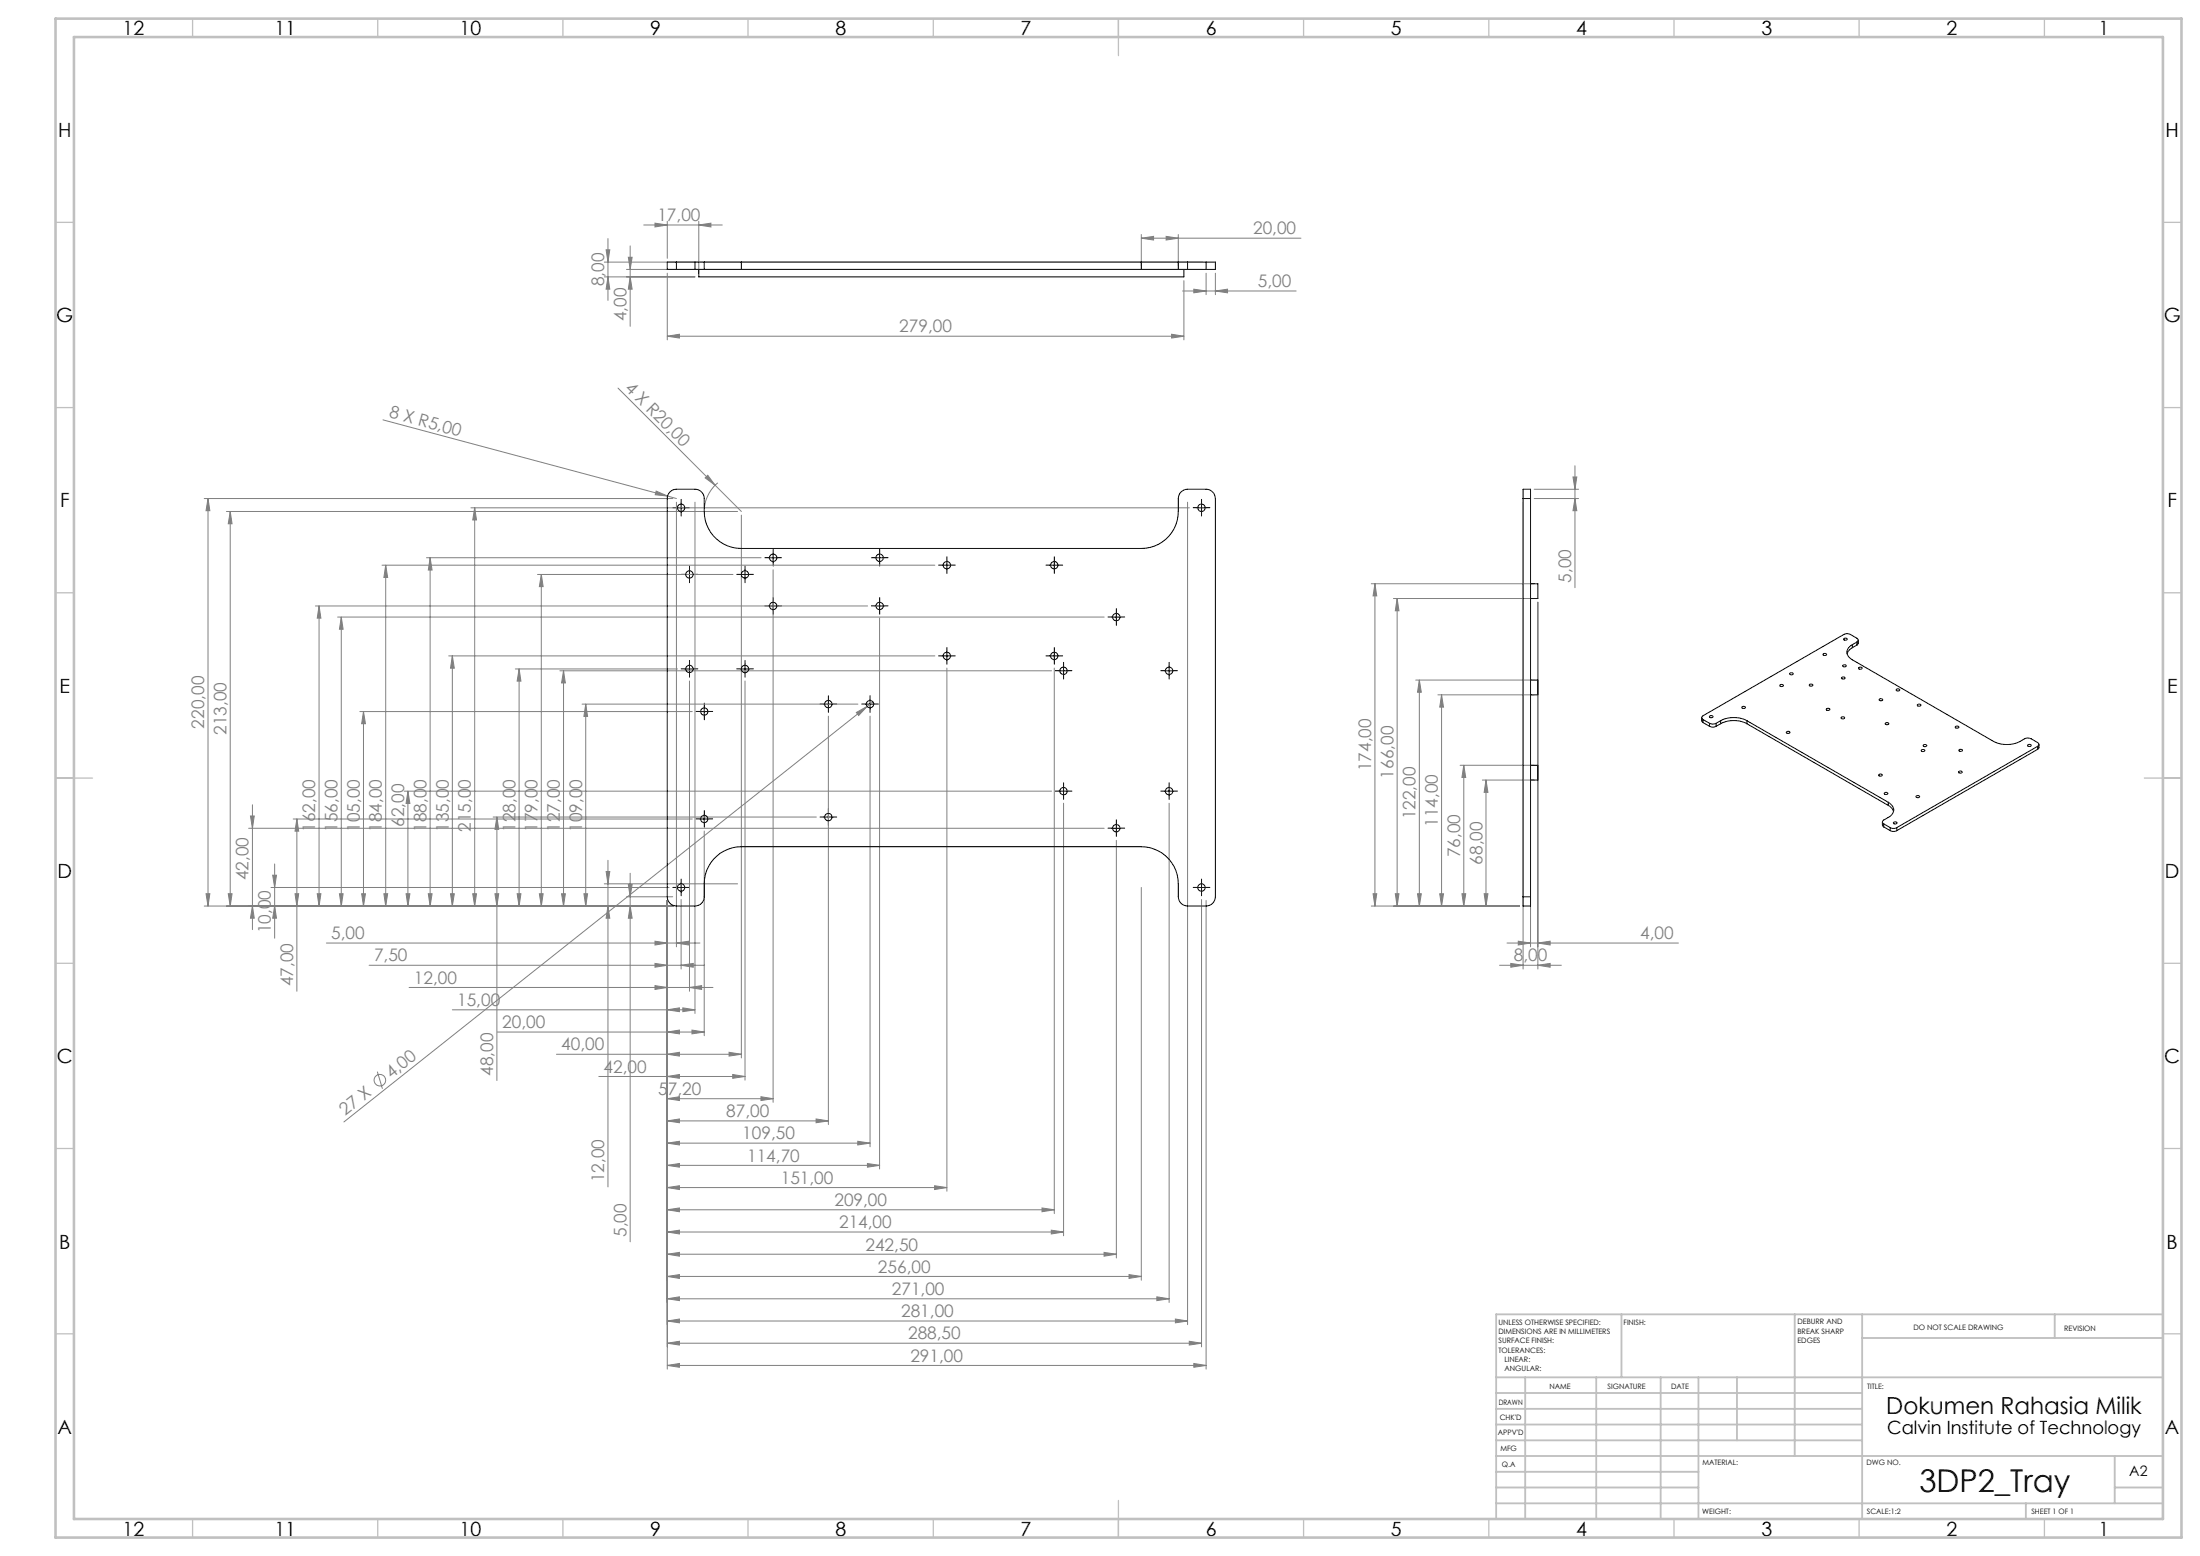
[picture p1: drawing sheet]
<svg xmlns="http://www.w3.org/2000/svg" width="594mm" height="420mm" viewBox="0 0 594 420" stroke-linecap="round" stroke-linejoin="round" font-family="sans-serif">
<g fill="none" stroke="#808080" stroke-width=".27">
<path d="M180.2 59.7v10M188.7 59.7v14M163.2 74.7h24.4M163.2 70.7h161.5M163.7 67.4h.9l-.5 3.3zM164.1 74.7l.5 3.4h-.9zM164.1 64.4v16.7M169.2 72.7h155.5M169.7 69.4h1l-.6 3.3zM170.1 74.7l.6 3.4h-1zM170.1 66.4v21.7M173.8 60.7h21.2"/>
<path d="M176.8 60.2l3.4 .5-3.4 .6zM180.2 73.7v18M188.7 60.7l3.2-.5v1.1zM308.2 64.3l3.3-.5v1zM308.2 63.3v8.4M308.2 64.3h43.1M314.9 63.8l3.2 .5-3.2 .5zM318.1 63.3v8.4M319.3 78.5h30.7M319.7 75.8v15.9M322.3 78.1l3.3 .4-3.3 .5zM325.6 73.7v5.8"/>
<path d="M328.2 78.5l3.2-.4v.9zM328.2 73.7v5.8M180.2 90.8l3.2-.6v1zM180.2 90.8h139.5M316.3 90.2l3.4 .6-3.4 .4zM103.4 113.3l76.8 20.6M166.9 104.8l33.3 33.3M55.1 134.6h126.5M56.2 134.6l.5 3.2h-1.1zM56.2 134.6v110M61.1 138.1h138M62.2 138.1l.5 3.3h-1.1z"/>
<path d="M62.2 138.1v106.5M127.1 137.1h194M128.2 137.1l.5 3.3h-1.1zM128.2 137.1v107.5M177.2 132.6l3 1.3-3.3-.4zM180.2 133.9l2.4 .7M182.6 135.6v120M187.6 135.6v138M191.1 128.3l2 2.7-2.7-2zM193.8 130.3a10 10 0 0 0-3.6 6.8M200.2 139v146.6M320.6 135.6v222"/>
<path d="M411.2 135.6v126M413.2 135.6v120M414.2 134.6h12M414.2 132.1h12M424.7 128.7h1l-.5 3.4zM425.2 125.7v32.9M425.2 134.6l.5 3.2h-1zM103.2 152.6h149.2M104.1 152.6l.6 3.3h-1.1zM104.1 152.6v92M115.1 150.5h90.4M116.1 150.5l.6 3.4h-1.1z"/>
<path d="M116.1 150.5v94.1M145.1 155.1h52.8M146.2 155.1l.4 3.2h-1zM146.2 155.1v89.5M208.7 153.8v143.8M370.2 157.6h44M371.2 157.6l.5 3.2h-1zM371.2 157.6v87M85.2 163.6h149M86.1 163.6l.5 3.2h-.9zM86.1 163.6v81M91.2 166.6h206.9"/>
<path d="M92.1 166.6l.5 3.2h-.9zM92.1 166.6v78M121.1 177h131.3M122.1 177l.6 3.4h-1.1zM122.1 177v67.6M237.5 166.8v148.7M376.2 161.6h38M377.2 161.6l.5 3.3h-1zM377.2 161.6v83M415.2 162.5v99.1M97.2 192.1h89.7M98.1 192.1l.6 3.3h-1.1z"/>
<path d="M98.1 192.1v52.5M139.1 180.6h43.8M140.2 180.6l.5 3.3h-1.1zM140.2 180.6v64M151.2 181.1h132.7M152.2 181.1l.4 3.2h-1zM152.2 181.1v63.5M157.2 190.1h74.4M158.2 190.1l.4 3.3h-.9zM158.2 190.1v54.5M186.2 183.8v83.8M201.2 183.8v107.8"/>
<path d="M223.7 193.3v110.2M231.2 192.3l2.9-1.6-2.3 2.4zM234.1 190.7l-141.2 112.1M234.9 193.3v116.2M235.7 189.4l-1.6 1.3M255.7 180.3v141.2M284.7 180.3v147.3M382.2 183.6h32M383.2 183.6l.6 3.2h-1.1zM383.2 183.6v61M388.2 187.6h26M389.2 187.6l.5 3.3h-1z"/>
<path d="M389.2 187.6v57M68.2 217.2v33.7M109.1 213.6h174.8M110.1 213.6l.6 3.3h-1.1zM110.1 213.6v31M287.2 216.8v116.8M315.7 216.8v134.8M394.2 206.6h20M395.2 206.6l.5 3.2h-1zM395.2 206.6v38M400.2 210.6h14M401.2 210.6l.5 3.3h-1z"/>
<path d="M401.2 210.6v34M67.1 223.6h231M67.6 220.3h1.1l-.5 3.3zM73.2 239.6h107.5M73.6 236.2h1l-.4 3.4zM74.2 233.2v20M79.2 221.1h107.7M80.2 221.1l.4 3.2h-.9zM80.2 221.1v46.5M133.1 220.5h87.3M134.2 220.5l.5 3.4h-1.1zM134.2 220.5v71.2"/>
<path d="M163.2 238.6h35.9M163.7 235.2h.9l-.5 3.4zM164.1 232.2v88.2M169.7 238.7h1l-.6 3.4zM170.1 235.7v99.5M190.1 224.3v55.3M301.4 226.8v112.8M308.2 239.6v106M55.1 244.6h126.5M55.6 241.2h1.1l-.5 3.4zM61.6 241.2h1.1l-.5 3.4zM68.2 244.6l.5 3.2h-1.1z"/>
<path d="M74.2 244.6l.4 3.2h-1zM79.7 241.2h.9l-.4 3.4zM85.7 241.2h.9l-.5 3.4zM88.1 254.5h100.9M91.7 241.2h.9l-.5 3.4zM97.6 241.2h1.1l-.6 3.4zM103.6 241.2h1.1l-.6 3.4zM109.6 241.2h1.1l-.6 3.4zM115.6 241.2h1.1l-.6 3.4zM121.6 241.2h1.1l-.6 3.4zM127.6 241.2h1.1l-.5 3.4zM133.6 241.2h1.1l-.5 3.4z"/>
<path d="M139.6 241.2h1.1l-.5 3.4zM145.6 241.2h1l-.4 3.4zM151.6 241.2h1l-.4 3.4zM157.7 241.2h.9l-.4 3.4zM164.1 244.6l.5 3.2h-.9zM169.2 242.1h12.4M170.1 244.6l.6 3.2h-1zM176.8 254.1l3.4 .4-3.4 .6zM180.2 243v126.6M182.6 254.5l3.3-.4v1zM183.9 242.8v18.8M324.4 242.8v120.8"/>
<path d="M325.6 243v126.6M370.2 244.6h40M370.7 241.2h1l-.5 3.4zM376.7 241.2h1l-.5 3.4zM382.7 241.2h1.1l-.6 3.4zM388.7 241.2h1l-.5 3.4zM394.7 241.2h1l-.5 3.4zM400.7 241.2h1l-.5 3.4zM406.9 254.5h46.3M409.9 254.1l3.3 .4-3.3 .6zM415.2 254.5l3.3-.4v1zM99.7 260.5h90.6"/>
<path d="M110.5 266.5h82M122.1 272.6h65.5M134.3 278.6h55.8M176.8 260.1l3.4 .4-3.4 .6zM176.8 266l3.4 .5-3.4 .6zM180.2 272.6l3.2-.6v1.1zM180.2 278.6l3.2-.6v1.1zM183.9 260.5l3.3-.4v1zM184.4 272l3.2 .6-3.2 .5zM186.2 266.5l3.2-.5v1.1zM186.8 278l3.3 .6-3.3 .5zM404.9 260.5h16.7"/>
<path d="M407.9 260.1l3.3 .4-3.3 .6zM415.2 260.5l3.3-.4v1zM101.9 289.3l1.4 4.6M150.2 284.6h50M161.7 290.6h39.5M180.2 284.6l3.2-.6v1.1zM180.2 290.6l3.2-.6v1.1zM180.2 296.6l3.2-.6v1.1zM180.2 296.6h28.5M196.9 284l3.3 .6-3.3 .5zM197.8 290l3.4 .6-3.4 .5zM205.5 296l3.2 .6-3.2 .5z"/>
<path d="M180.2 302.6l3.2-.6v1.1zM180.2 308.6l3.2-.5v1zM180.2 314.6l3.2-.5v.9zM180.2 302.6h43.5M180.2 308.6h54.7M180.2 314.6h57.3M220.3 302l3.4 .6-3.4 .5zM231.6 308.1l3.3 .5-3.3 .5zM234.2 314.1l3.3 .5-3.3 .4zM180.2 320.6l3.2-.5v1zM180.2 326.5l3.2-.4v1zM180.2 332.5l3.2-.4v1z"/>
<path d="M180.2 338.5l3.2-.5v1.1zM180.2 320.6h75.5M180.2 326.5h104.5M180.2 332.5h107M180.2 338.5h121.2M252.3 320.1l3.4 .5-3.4 .5zM281.3 326.1l3.4 .4-3.4 .6zM283.8 332.1l3.4 .4-3.4 .6zM298.1 338l3.3 .5-3.3 .6zM180.2 344.5l3.2-.5v1.1zM180.2 350.6l3.2-.6v1.1zM180.2 356.6l3.2-.6v1.1z"/>
<path d="M180.2 344.5h128M180.2 350.6h135.5M180.2 356.6h140.4M304.8 344l3.4 .5-3.4 .6zM312.3 350l3.4 .6-3.4 .5zM317.4 356l3.2 .6-3.2 .5zM180.2 362.6l3.2-.6v1.1zM180.2 368.6l3.2-.6v1.1zM180.2 362.6h144.2M180.2 368.6h145.4M321.1 362l3.3 .6-3.3 .5zM322.3 368l3.3 .6-3.3 .5z"/>
<circle cx="102.6" cy="291.6" r="1.55"/>
</g>
<g fill="none" stroke="#000" stroke-width=".27" stroke-dasharray="15.2 1.3 1.3 1.3">
<path d="M182.7 137h-1M183.9 135.8v-1M183.9 138.3v1M185.2 137h1M323.2 137h-1M324.4 135.8v-1M324.4 138.3v1M325.7 137h1M184.9 155h-1M186.2 153.8v-1M186.2 156.3v1M187.4 155h1"/>
<path d="M199.9 155h-1M201.2 153.8v-1M201.2 156.3v1M202.4 155h1M207.5 150.5h-1M208.8 149.3v-1M208.8 151.8v1M210 150.5h1M236.3 150.5h-1M237.5 149.3v-1M237.5 151.8v1M238.8 150.5h1"/>
<path d="M254.4 152.5h-1M255.7 151.3v-1M255.7 153.8v1M256.9 152.5h1M283.4 152.5h-1M284.7 151.3v-1M284.7 153.8v1M285.9 152.5h1M186.2 179.3v-1M201.2 179.3v-1M207.5 163.5h-1M208.8 162.3v-1"/>
<path d="M208.8 164.8v1M210 163.5h1M236.3 163.5h-1M237.5 162.3v-1M237.5 164.8v1M238.8 163.5h1M254.4 177h-1M255.7 175.8v-1M255.7 178.3v1M256.9 177h1M283.4 177h-1M284.7 175.8v-1"/>
<path d="M284.7 178.3v1M285.9 177h1M287.2 179.8v-1M300.2 166.5h-1M301.4 165.3v-1M301.4 167.8v1M302.7 166.5h1M315.7 179.8v-1M184.9 180.5h-1M186.2 181.8v1M187.4 180.5h1M188.9 192h-1"/>
<path d="M190.2 190.8v-1M190.2 193.3v1M191.4 192h1M199.9 180.5h-1M201.2 181.8v1M202.4 180.5h1M222.4 190h-1M223.7 188.8v-1M223.7 191.3v1M224.9 190h1M233.7 190h-1M234.9 188.8v-1"/>
<path d="M234.9 191.3v1M236.2 190h1M285.9 181h-1M287.2 182.3v1M288.4 181h1M314.4 181h-1M315.7 182.3v1M316.9 181h1M190.2 219.8v-1M223.7 219.3v-1M285.9 213.5h-1M287.2 212.3v-1"/>
<path d="M287.2 214.8v1M288.4 213.5h1M314.4 213.5h-1M315.7 212.3v-1M315.7 214.8v1M316.9 213.5h1M182.7 239.5h-1M183.9 238.3v-1M185.2 239.5h1M188.9 221h-1M190.2 222.3v1M191.4 221h1"/>
<path d="M222.4 220.5h-1M223.7 221.8v1M224.9 220.5h1M300.2 223.5h-1M301.4 222.3v-1M301.4 224.8v1M302.7 223.5h1M323.2 239.5h-1M324.4 238.3v-1M325.7 239.5h1M183.9 240.8v1M324.4 240.8v1"/>
</g>
<g fill="none" stroke="#000" stroke-width=".27">
<path d="M182.6 137.1h2.5M183.9 135.8v2.5M323.1 137.1h2.5M324.4 135.8v2.5M184.9 155.1h2.5M186.2 153.8v2.5M199.9 155.1h2.5M201.2 153.8v2.5M207.5 150.5h2.5M208.7 149.3v2.5M236.3 150.5h2.5M237.5 149.3v2.5"/>
<path d="M254.4 152.6h2.5M255.7 151.3v2.5M283.4 152.6h2.5M284.7 151.3v2.5M186.2 179.3v2.5M201.2 179.3v2.5M207.5 163.6h2.5M208.7 162.3v2.5M236.3 163.6h2.5M237.5 162.3v2.5M254.4 177h2.5M255.7 175.8v2.5"/>
<path d="M283.4 177h2.5M284.7 175.8v2.5M287.2 179.8v2.5M300.1 166.6h2.5M301.4 165.3v2.5M315.7 179.8v2.5M184.9 180.6h2.5M188.9 192.1h2.5M190.1 190.8v2.5M199.9 180.6h2.5M222.4 190.1h2.5M223.7 188.8v2.5"/>
<path d="M233.6 190.1h2.5M234.9 188.8v2.5M285.9 181.1h2.5M314.4 181.1h2.5M190.1 219.8v2.5M223.7 219.3v2.5M285.9 213.6h2.5M287.2 212.3v2.5M314.4 213.6h2.5M315.7 212.3v2.5M182.6 239.6h2.5M183.9 238.3v2.5"/>
<path d="M188.9 221.1h2.5M222.4 220.5h2.5M300.1 223.6h2.5M301.4 222.3v2.5M323.1 239.6h2.5M324.4 238.3v2.5"/>
</g>
<g fill="none" stroke="#c0c0c0" stroke-width=".35">
<path d="M52 5v5M102 5v5M152 5v5M202 5v5M252 5v5M302 5v10M352 5v5M402 5v5M452 5v5M502 5v5M552 5v5M15 60h5"/>
<path d="M584 60h5M15 110h5M584 110h5M15 160h5M584 160h5M15 210h10M579 210h10M15 260h5M584 260h5M15 310h5M584 310h5M15 360h5"/>
<path d="M584 360h5M52 410v5M102 410v5M152 410v5M202 410v5M252 410v5M302 405v10M352 410v5M402 410v5M452 410v5M502 410v5M552 410v5"/>
</g>
<g fill="none" stroke="#c0c0c0" stroke-width=".5">
<path d="M437.8 354.8v17M484.6 354.8v38.2M502.8 354.8v55.2M554.8 354.8v6.4M584 354.8h-180v55.2M404 371.8h180M404 376h98.8M411.8 371.8v38.2M431 371.8v38.2M448.4 371.8v38.2M458.6 371.8v38.2M469 371.8v17"/>
<path d="M502.8 361.2h81.2M404 388.8h98.8M404 384.5h98.8M404 380.3h98.8M404 397.3h54.6M404 393h180M571 393v12.8M404 405.8h180M404 401.5h54.6M547 405.8v4.2M571 401.5h13"/>
</g>
<path d="M15 5h574v410h-574zM20 10h564v400h-564z" fill="none" stroke="#c0c0c0" stroke-width=".7"/>
<g fill="#808080">
<path d="M190.4 129l.7-.7 2 2.7z"/>
<path d="M177.2 132.6l3 1.3-3.3-.4z"/>
<path d="M231.2 192.3l2.9-1.6-2.3 2.4z"/>
<path d="M415.2 254.5l3.3-.4v1zM409.9 254.1l3.3 .4-3.3 .6zM415.2 260.5l3.3-.4v1zM407.9 260.1l3.3 .4-3.3 .6zM328.2 78.5l3.2-.4v.9zM322.3 78.1l3.3 .4-3.3 .5zM314.9 63.8l3.2 .5-3.2 .5zM308.2 64.3l3.3-.5v1z"/>
<path d="M176.8 254.1l3.4 .4-3.4 .6zM182.6 254.5l3.3-.4v1zM176.8 260.1l3.4 .4-3.4 .6zM183.9 260.5l3.3-.4v1zM176.8 266l3.4 .5-3.4 .6zM186.2 266.5l3.2-.5v1.1zM180.2 272.6l3.2-.6v1.1zM184.4 272l3.2 .6-3.2 .5zM180.2 278.6l3.2-.6v1.1zM186.8 278l3.3 .6-3.3 .5zM180.2 284.6l3.2-.6v1.1zM196.9 284l3.3 .6-3.3 .5zM180.2 290.6l3.2-.6v1.1zM197.8 290l3.4 .6-3.4 .5zM180.2 296.6l3.2-.6v1.1zM205.5 296l3.2 .6-3.2 .5zM180.2 302.6l3.2-.6v1.1zM220.3 302l3.4 .6-3.4 .5zM180.2 308.6l3.2-.5v1zM231.6 308.1l3.3 .5-3.3 .5zM180.2 314.6l3.2-.5v.9zM234.2 314.1l3.3 .5-3.3 .4zM180.2 320.6l3.2-.5v1zM252.3 320.1l3.4 .5-3.4 .5zM180.2 326.5l3.2-.4v1zM281.3 326.1l3.4 .4-3.4 .6zM180.2 332.5l3.2-.4v1zM283.8 332.1l3.4 .4-3.4 .6zM180.2 338.5l3.2-.5v1.1zM298.1 338l3.3 .5-3.3 .6zM180.2 344.5l3.2-.5v1.1zM304.8 344l3.4 .5-3.4 .6zM180.2 350.6l3.2-.6v1.1zM312.3 350l3.4 .6-3.4 .5zM180.2 356.6l3.2-.6v1.1zM317.4 356l3.2 .6-3.2 .5zM180.2 362.6l3.2-.6v1.1zM321.1 362l3.3 .6-3.3 .5zM180.2 368.6l3.2-.6v1.1zM322.3 368l3.3 .6-3.3 .5zM176.8 60.2l3.4 .5-3.4 .6zM188.7 60.7l3.2-.5v1.1zM180.2 90.8l3.2-.6v1zM316.3 90.2l3.4 .6-3.4 .4z"/>
<path d="M170.1 244.6l.6 3.2h-1zM169.7 238.7h1l-.6 3.4zM164.1 244.6l.5 3.2h-.9zM163.7 235.2h.9l-.5 3.4zM157.7 241.2h.9l-.4 3.4zM158.2 190.1l.4 3.3h-.9zM151.6 241.2h1l-.4 3.4zM152.2 181.1l.4 3.2h-1zM145.6 241.2h1l-.4 3.4zM146.2 155.1l.4 3.2h-1zM139.6 241.2h1.1l-.5 3.4zM140.2 180.6l.5 3.3h-1.1zM133.6 241.2h1.1l-.5 3.4zM134.2 220.5l.5 3.4h-1.1zM127.6 241.2h1.1l-.5 3.4zM128.2 137.1l.5 3.3h-1.1zM121.6 241.2h1.1l-.6 3.4zM122.1 177l.6 3.4h-1.1zM115.6 241.2h1.1l-.6 3.4zM116.1 150.5l.6 3.4h-1.1zM109.6 241.2h1.1l-.6 3.4zM110.1 213.6l.6 3.3h-1.1zM103.6 241.2h1.1l-.6 3.4zM104.1 152.6l.6 3.3h-1.1zM97.6 241.2h1.1l-.6 3.4zM98.1 192.1l.6 3.3h-1.1zM91.7 241.2h.9l-.5 3.4zM92.1 166.6l.5 3.2h-.9zM85.7 241.2h.9l-.5 3.4zM86.1 163.6l.5 3.2h-.9zM79.7 241.2h.9l-.4 3.4zM80.2 221.1l.4 3.2h-.9zM74.2 244.6l.4 3.2h-1zM73.6 236.2h1l-.4 3.4zM68.2 244.6l.5 3.2h-1.1zM67.6 220.3h1.1l-.5 3.3zM61.6 241.2h1.1l-.5 3.4zM62.2 138.1l.5 3.3h-1.1zM55.6 241.2h1.1l-.5 3.4zM56.2 134.6l.5 3.2h-1.1zM400.7 241.2h1l-.5 3.4zM401.2 210.6l.5 3.3h-1zM394.7 241.2h1l-.5 3.4zM395.2 206.6l.5 3.2h-1zM388.7 241.2h1l-.5 3.4zM389.2 187.6l.5 3.3h-1zM382.7 241.2h1.1l-.6 3.4zM383.2 183.6l.6 3.2h-1.1zM376.7 241.2h1l-.5 3.4zM377.2 161.6l.5 3.3h-1zM370.7 241.2h1l-.5 3.4zM371.2 157.6l.5 3.2h-1zM170.1 74.7l.6 3.4h-1zM169.7 69.4h1l-.6 3.3zM164.1 74.7l.5 3.4h-.9zM163.7 67.4h.9l-.5 3.3z"/>
<path d="M424.7 128.7h1l-.5 3.4zM425.2 134.6l.5 3.2h-1z"/>
</g>
<g fill="none" stroke="#000" stroke-width=".27">
<path d="M182.6 70.7h-2.4v2h2.4M182.6 70.7v2M182.6 70.7h5M182.6 72.7h5M187.6 70.7h2.5M187.6 72.7h2.5M187.6 70.7v2M188.7 72.7v2h131v-2M190.1 70.7h10.1M190.1 72.7h10.1M190.1 70.7v2M200.2 70.7h108"/>
<path d="M200.2 72.7h108M200.2 70.7v2M308.2 70.7h9.9M308.2 72.7h9.9M308.2 70.7v2M318.1 70.7h2.5M318.1 72.7h2.5M318.1 70.7v2M320.6 70.7h5M320.6 72.7h5M320.6 70.7v2M325.6 70.7h2.6v2h-2.6"/>
<path d="M325.6 70.7v2M180.9 132.8a2.32 2.32 0 0 1 1.7-.7h5a2.53 2.53 0 0 1 2.5 2.5 14.3 14.3 0 0 0 1.2 8.1 9.9 9.9 0 0 0 8.9 5.3h108a10 10 0 0 0 9.9-9.9v-3.5a2.53 2.53 0 0 1 2.5-2.5h5a2.53 2.53 0 0 1 2.6 2.5v107.5a2.53 2.53 0 0 1-2.6 2.5h-5a2.53 2.53 0 0 1-2.5-2.5 14.8 14.8 0 0 0-1.1-8.2 10 10 0 0 0-8.8-5.4h-108a10.1 10.1 0 0 0-10.1 10.1v3.5a2.53 2.53 0 0 1-2.5 2.5h-5a2.47 2.47 0 0 1-2.4-2.5v-107.5l.1-1zM411.2 134.6v-2.5h2v2.5M411.2 134.6v107.5M411.2 134.6h2M413.2 134.6v107.5M413.2 157.6h2v4h-2M492.3 176.5a.41 .41 0 0 1 .6-.2 .41 .41 0 0 1 .1 .6 .42 .42 0 0 1-.5 .1 .42 .42 0 0 1-.2-.5zM497.5 179.6a.51 .51 0 0 1 .6-.2 .51 .51 0 0 1 .3 .5 .52 .52 0 0 1-.5 .1 .52 .52 0 0 1-.4-.4zM497.9 172.3a.4 .4 0 0 1 .5-.1 .4 .4 0 0 1 .2 .5h-.7zM500.1 174a2.15 2.15 0 0 0-1.5 2.1 2.15 2.15 0 0 0 1.5 2l38.2 22a8.3 8.3 0 0 0 8.5-.8h1.2l2.2 1.1a.55 .55 0 0 1 .3 .5 .55 .55 0 0 1-.3 .6M500.1 174.8l-1 .9-.4 .8"/>
<path d="M500.1 174v.8M501.4 173.3a.55 .55 0 0 0 .3-.5 .55 .55 0 0 0-.3-.5l-1.8-1a1.94 1.94 0 0 0-1.8 0l-38 21.9a.55 .55 0 0 0-.3 .5 .55 .55 0 0 0 .3 .5M501.4 173.3l-1.3 .7M501.4 173.3v.8M501.4 174.1l-1.3 .7M501.7 172.8v1l-.3 .3M413.2 183.6h2v4h-2M459.5 193.7v1l.3 .3M459.8 194.2l1.8 1M459.8 195l1.8 1.1M459.8 194.2v.8M461.6 195.2a1.94 1.94 0 0 0 1.7 0"/>
<path d="M461.6 196.1a1.94 1.94 0 0 0 1.7 0M461.6 195.2v.9M461.6 193.3a.4 .4 0 0 1 .6-.2 .4 .4 0 0 1 .2 .6 .4 .4 0 0 1-.6 .1 .4 .4 0 0 1-.2-.5zM463.3 195.2v.9M464.6 194.5a7.8 7.8 0 0 1 7.1 0M464.6 195.4a7.8 7.8 0 0 1 7.1 0M464.6 194.5l-1.3 .7M464.6 194.5v.9M464.6 195.4l-1.3 .7M470.4 190.8a.41 .41 0 0 1 .6-.2 .41 .41 0 0 1 .1 .6 .42 .42 0 0 1-.5 .1 .42 .42 0 0 1-.2-.5zM471.7 194.5l38.1 22.1M471.7 194.5v.9"/>
<path d="M471.7 195.4l38.1 22M480.7 184.8a.41 .41 0 0 1 .5-.1 .41 .41 0 0 1 .2 .6 .41 .41 0 0 1-.6 .1 .41 .41 0 0 1-.1-.6zM482.3 197.6a.44 .44 0 0 1 .6-.3 .44 .44 0 0 1 .2 .6l-.5 .1zM483.2 181.8a.51 .51 0 0 1 .5-.2 .51 .51 0 0 1 .4 .4 .54 .54 0 0 1-.9-.2zM488.6 184.7a.41 .41 0 0 1 .6-.1 .41 .41 0 0 1 .1 .6l-.7-.1zM493.1 191.4a.51 .51 0 0 1 .6-.2 .51 .51 0 0 1 .3 .4 .54 .54 0 0 1-.9-.2zM497.1 193.7a.42 .42 0 0 1 .6-.3 .42 .42 0 0 1 .2 .6h-.7zM497.2 182.9a.44 .44 0 0 1 .6-.3 .44 .44 0 0 1 .2 .7h-.5zM501.8 180.3a.51 .51 0 0 1 .5-.2 .51 .51 0 0 1 .4 .4 .52 .52 0 0 1-.5 .2 .52 .52 0 0 1-.4-.4zM507.4 188.8a.44 .44 0 0 1 .5-.3 .44 .44 0 0 1 .3 .6h-.6zM509.1 195.1a.49 .49 0 0 1 .5-.1 .49 .49 0 0 1 .3 .5 .48 .48 0 0 1-.5 .1 .48 .48 0 0 1-.3-.5zM512.1 186a.41 .41 0 0 1 .5-.1 .41 .41 0 0 1 .2 .6 .42 .42 0 0 1-.6 .1 .42 .42 0 0 1-.1-.6z"/>
<path d="M517.7 190.2a.51 .51 0 0 1 .5-.2 .51 .51 0 0 1 .4 .5 .54 .54 0 0 1-.9-.3zM527.9 196.2a.51 .51 0 0 1 .6-.2 .51 .51 0 0 1 .3 .4 .54 .54 0 0 1-.9-.2zM413.2 206.6h2v4h-2M507.3 209a.4 .4 0 0 1 .6-.1 .4 .4 0 0 1 .1 .5h-.6zM508.7 214.1a.44 .44 0 0 1 .6-.3 .44 .44 0 0 1 .3 .6h-.6zM509.8 216.6a2.15 2.15 0 0 1 1.5 2 2.15 2.15 0 0 1-1.5 2l-1.2 .8a.55 .55 0 0 0-.4 .5 .55 .55 0 0 0 .4 .5M509.8 217.4l1.1 .8 .3 .8M509.8 216.6v.8M517.3 214.9a.51 .51 0 0 1 .6-.2 .51 .51 0 0 1 .3 .5 .54 .54 0 0 1-.9-.3zM518.7 202.5a.51 .51 0 0 1 .6-.2 .51 .51 0 0 1 .3 .4 .52 .52 0 0 1-.5 .2 .52 .52 0 0 1-.4-.4zM519.3 201.2a.44 .44 0 0 1 .5-.3 .44 .44 0 0 1 .3 .6h-.6zM528.8 208.3a.51 .51 0 0 1 .6-.2 .51 .51 0 0 1 .3 .4 .54 .54 0 0 1-.9-.2z"/>
<path d="M529 202.3a.41 .41 0 0 1 .5-.1 .41 .41 0 0 1 .2 .6l-.7-.1zM547.5 201.1a.42 .42 0 0 1 .5-.3 .42 .42 0 0 1 .3 .6l-.6 .1zM550.2 201.5l-38.1 21.9M550.2 201.5v.8M550.2 202.3l-38.1 21.9M550.5 201v.9l-.3 .4M508.2 221.9l.1 .9 .3 .4M508.6 222.4l1.8 1M508.6 222.4v.8M508.6 223.2l1.8 1M510.4 224.2a1.94 1.94 0 0 0 1.7 0M510.4 223.4a1.94 1.94 0 0 0 1.7 0"/>
<path d="M510.4 223.4v.8M511.2 222a.51 .51 0 0 1 .6-.2 .51 .51 0 0 1 .3 .5 .52 .52 0 0 1-.5 .1 .52 .52 0 0 1-.4-.4zM512.1 223.4v.8M411.2 242.1v2.5h2v-2.5M411.2 242.1h2"/>
<circle cx="183.9" cy="137.1" r="1.01"/>
<circle cx="324.4" cy="137.1" r="1.01"/>
<circle cx="186.2" cy="155.1" r="1"/>
<circle cx="201.1" cy="155.1" r="1"/>
<circle cx="208.8" cy="150.6" r="1.01"/>
<circle cx="237.5" cy="150.6" r="1.01"/>
<circle cx="255.7" cy="152.5" r="1"/>
<circle cx="284.6" cy="152.5" r="1"/>
<circle cx="208.8" cy="163.6" r="1"/>
<circle cx="237.5" cy="163.6" r="1"/>
<circle cx="255.6" cy="177.1" r="1.01"/>
<circle cx="284.6" cy="177.1" r="1.01"/>
<circle cx="301.4" cy="166.6" r="1"/>
<circle cx="186.2" cy="180.6" r="1"/>
<circle cx="190.1" cy="192.1" r="1"/>
<circle cx="201.1" cy="180.6" r="1"/>
<circle cx="223.7" cy="190" r="1"/>
<circle cx="234.9" cy="190" r="1"/>
<circle cx="287.2" cy="181.1" r="1"/>
<circle cx="315.7" cy="181.1" r="1"/>
<circle cx="287.2" cy="213.5" r="1"/>
<circle cx="315.7" cy="213.5" r="1"/>
<circle cx="183.9" cy="239.5" r="1"/>
<circle cx="190.1" cy="221.1" r="1"/>
<circle cx="223.6" cy="220.6" r="1.01"/>
<circle cx="301.4" cy="223.6" r="1.01"/>
<circle cx="324.4" cy="239.5" r="1"/>
</g>
<text font-size="8.5" x="518.3" y="402.7">3DP2_Tray</text>
<text font-size="6.3" x="509.3" y="381.7">Dokumen Rahasia Milik</text>
<g font-size="5.3">
<text x="33.1" y="9.5">12</text>
<text x="74.1" y="9.5">11</text>
<text x="124.1" y="9.5">10</text>
<text x="175.6" y="9.5">9</text>
<text x="225.6" y="9.5">8</text>
<text x="275.6" y="9.5">7</text>
<text x="325.6" y="9.5">6</text>
<text x="375.6" y="9.5">5</text>
<text x="425.6" y="9.5">4</text>
<text x="475.6" y="9.5">3</text>
<text x="525.6" y="9.5">2</text>
<text x="566.6" y="9.5">1</text>
<text x="15.7" y="37">H</text>
<text x="584.7" y="37">H</text>
<text x="15.2" y="87">G</text>
<text x="584.2" y="87">G</text>
<text x="16.2" y="137">F</text>
<text x="585.2" y="137">F</text>
<text x="16.1" y="187">E</text>
<text x="585.1" y="187">E</text>
<text x="15.5" y="237">D</text>
<text x="584.5" y="237">D</text>
<text x="15.4" y="287">C</text>
<text x="584.4" y="287">C</text>
<text x="16" y="337">B</text>
<text x="585" y="337">B</text>
<text x="15.5" y="387">A</text>
<text x="584.5" y="387">A</text>
<text x="33.1" y="414.5">12</text>
<text x="74.1" y="414.5">11</text>
<text x="124.1" y="414.5">10</text>
<text x="175.6" y="414.5">9</text>
<text x="225.6" y="414.5">8</text>
<text x="275.6" y="414.5">7</text>
<text x="325.6" y="414.5">6</text>
<text x="375.6" y="414.5">5</text>
<text x="425.6" y="414.5">4</text>
<text x="475.6" y="414.5">3</text>
<text x="525.6" y="414.5">2</text>
<text x="566.6" y="414.5">1</text>
</g>
<text font-size="4.9" x="509.5" y="387">Calvin Institute of Technology</text>
<g font-size="4.7" fill="#808080">
<text x="177.5" y="59.7">17,00</text>
<text x="338.3" y="63.3">20,00</text>
<text x="163.2" y="77.3" transform="rotate(-90 163.2 77.3)">8,00</text>
<text x="339.6" y="77.5">5,00</text>
<text x="169.2" y="86.8" transform="rotate(-90 169.2 86.8)">4,00</text>
<text x="242.8" y="89.7">279,00</text>
<text x="168.5" y="104.9" transform="rotate(45 168.5 104.9)">4 X R20,00</text>
<text x="104.9" y="112.7" transform="rotate(15 104.9 112.7)">8 X R5,00</text>
<text x="424.2" y="157.3" transform="rotate(-90 424.2 157.3)">5,00</text>
<text x="55.1" y="196.6" transform="rotate(-90 55.1 196.6)">220,00</text>
<text x="61.1" y="198.4" transform="rotate(-90 61.1 198.4)">213,00</text>
<text x="370.2" y="208.1" transform="rotate(-90 370.2 208.1)">174,00</text>
<text x="376.2" y="210.1" transform="rotate(-90 376.2 210.1)">166,00</text>
<text x="382.2" y="221.1" transform="rotate(-90 382.2 221.1)">122,00</text>
<text x="85.1" y="224.5" transform="rotate(-90 85.1 224.5)">162,00</text>
<text x="91.1" y="224.5" transform="rotate(-90 91.1 224.5)">156,00</text>
<text x="97.1" y="224.5" transform="rotate(-90 97.1 224.5)">105,00</text>
<text x="103.1" y="224.5" transform="rotate(-90 103.1 224.5)">184,00</text>
<text x="109.1" y="223.2" transform="rotate(-90 109.1 223.2)">62,00</text>
<text x="115.1" y="224.5" transform="rotate(-90 115.1 224.5)">188,00</text>
<text x="121.1" y="224.5" transform="rotate(-90 121.1 224.5)">135,00</text>
<text x="127.1" y="224.5" transform="rotate(-90 127.1 224.5)">215,00</text>
<text x="139.1" y="224.5" transform="rotate(-90 139.1 224.5)">128,00</text>
<text x="145.1" y="224.5" transform="rotate(-90 145.1 224.5)">179,00</text>
<text x="151.1" y="224.5" transform="rotate(-90 151.1 224.5)">127,00</text>
<text x="157.2" y="224.5" transform="rotate(-90 157.2 224.5)">109,00</text>
<text x="388.2" y="223.1" transform="rotate(-90 388.2 223.1)">114,00</text>
<text x="394.2" y="231.4" transform="rotate(-90 394.2 231.4)">76,00</text>
<text x="400.2" y="233.4" transform="rotate(-90 400.2 233.4)">68,00</text>
<text x="67.1" y="237.6" transform="rotate(-90 67.1 237.6)">42,00</text>
<text x="73.1" y="251.9" transform="rotate(-90 73.1 251.9)">10,00</text>
<text x="89.4" y="253.5">5,00</text>
<text x="442.8" y="253.5">4,00</text>
<text x="101" y="259.5">7,50</text>
<text x="408.7" y="259.5">8,00</text>
<text x="79.1" y="266.3" transform="rotate(-90 79.1 266.3)">47,00</text>
<text x="111.8" y="265.5">12,00</text>
<text x="123.4" y="271.5">15,00</text>
<text x="135.6" y="277.5">20,00</text>
<text x="151.6" y="283.5">40,00</text>
<text x="105.7" y="291.3" transform="rotate(-38 105.7 291.3)">4,00</text>
<text x="133.1" y="290.4" transform="rotate(-90 133.1 290.4)">48,00</text>
<text x="163" y="289.5">42,00</text>
<text x="177.7" y="295.5">57,20</text>
<text x="93.2" y="301.2" transform="rotate(-38 93.2 301.2)">27 X</text>
<text x="196.1" y="301.5">87,00</text>
<text x="200.4" y="307.5">109,50</text>
<text x="201.7" y="313.5">114,70</text>
<text x="163.2" y="319.1" transform="rotate(-90 163.2 319.1)">12,00</text>
<text x="210.8" y="319.5">151,00</text>
<text x="225.3" y="325.5">209,00</text>
<text x="169.2" y="333.9" transform="rotate(-90 169.2 333.9)">5,00</text>
<text x="226.6" y="331.5">214,00</text>
<text x="233.7" y="337.5">242,50</text>
<text x="237.1" y="343.5">256,00</text>
<text x="240.8" y="349.5">271,00</text>
<text x="243.3" y="355.5">281,00</text>
<text x="245.2" y="361.5">288,50</text>
<text x="245.8" y="367.6">291,00</text>
</g>
<text font-size="3.9" x="574.9" y="398.5">A2</text>
<g font-size="2">
<text x="404.6" y="357.6">UNLESS OTHERWISE SPECIFIED:</text>
<text x="438.4" y="357.6">FINISH:</text>
<text x="485.3" y="357.5">DEBURR AND</text>
<text x="485.3" y="360">BREAK SHARP</text>
<text x="516.6" y="359">DO NOT SCALE DRAWING</text>
<text x="557.3" y="359.2">REVISION</text>
<text x="404.6" y="360.1">DIMENSIONS ARE IN MILLIMETERS</text>
<text x="404.6" y="362.6">SURFACE FINISH:</text>
<text x="404.6" y="365.1">TOLERANCES:</text>
<text x="485.3" y="362.5">EDGES</text>
<text x="406.2" y="367.6">LINEAR:</text>
<text x="406.2" y="370.1">ANGULAR:</text>
<text x="418.3" y="375">NAME</text>
<text x="434" y="374.9">SIGNATURE</text>
<text x="451.2" y="374.9">DATE</text>
<text x="504.1" y="374.9">TITLE:</text>
<text x="404.6" y="379.1">DRAWN</text>
<text x="404.9" y="383.3">CHK'D</text>
<text x="404.4" y="387.4">APPV'D</text>
<text x="405.1" y="391.8">MFG</text>
<text x="405.5" y="396">Q.A</text>
<text x="459.6" y="395.5">MATERIAL:</text>
<text x="504" y="395.5">DWG NO.</text>
<text x="459.6" y="408.5">WEIGHT:</text>
<text x="504.1" y="408.6">SCALE:1:2</text>
<text x="548.5" y="408.6">SHEET 1 OF 1</text>
</g>
</svg>
